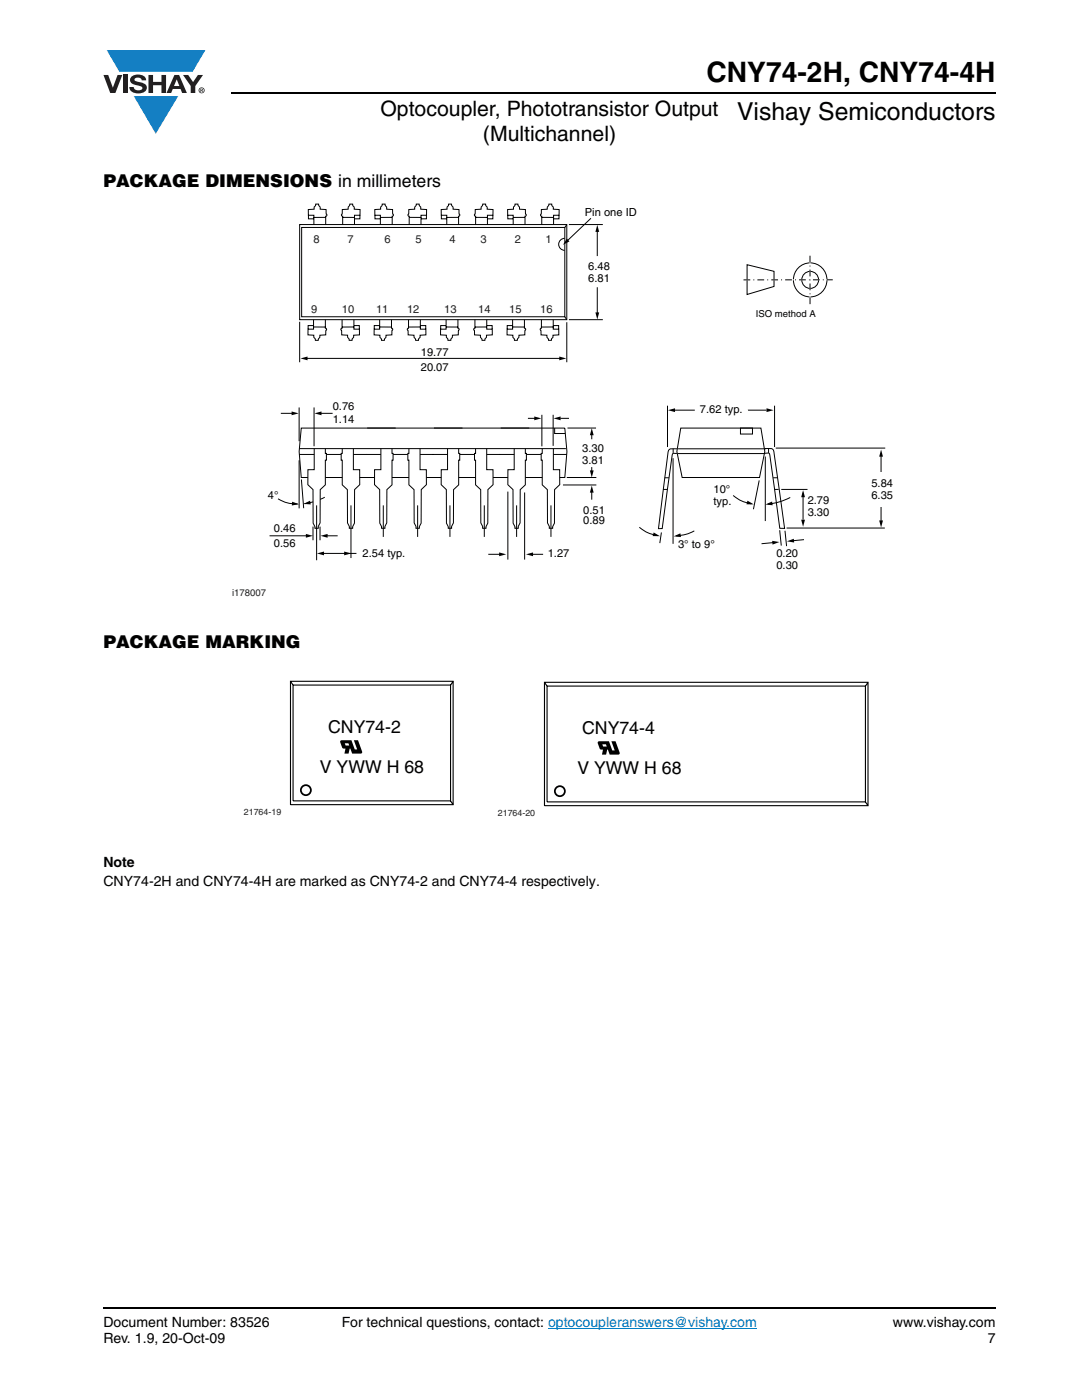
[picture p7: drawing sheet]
<svg xmlns="http://www.w3.org/2000/svg" width="216mm" height="279mm" viewBox="0 0 216 279" stroke-linecap="round" stroke-linejoin="round" font-family="sans-serif">
<g fill="#147fc3">
<path d="M21.3 10h19.7l-2.6 4.4h-3.8h-10.8z"/>
<path d="M26.7 19.2h8.9l-4.5 7.5z"/>
</g>
<g fill="#231f20">
<path d="M20.6 15h1l.9 2.5 1-2.5h.9l-1.4 3.6h-1z"/>
<path d="M24.6 15h.9v3.6h-.9z"/>
<path d="M26.3 15.3a2.1 2.1 0 0 1 2.8 .3l.1 .4h-.9a.79 .79 0 0 0-.7-.5 .79 .79 0 0 0-.8 .4l.3 .3 1 .2a1.08 1.08 0 0 1 1.2 1.1 1.08 1.08 0 0 1-1.1 1.1 1.73 1.73 0 0 1-2.4-1.2h.9a.96 .96 0 0 0 .8 .6 .96 .96 0 0 0 .9-.4 1.31 1.31 0 0 0-1.2-.6 1.03 1.03 0 0 1-1.1-.6 1.03 1.03 0 0 1 .2-1.1z"/>
<path d="M29.6 15h.9v1.3h1.7v-1.3h.9v3.6h-.9v-1.6h-1.7v1.6h-.9z"/>
<path d="M36.5 15h1.1l.9 1.4 1-1.4h1l-1.5 2.2v1.4h-.9v-1.4z"/>
<path d="M35.3 15.8l.5 1.4h-1.1zM34.8 15l-1.6 3.6h1l.3-.8h1.5l.3 .8h1l-1.6-3.6z"/>
<path d="M39.8 18a.46 .46 0 0 1 .9 0 .46 .46 0 0 1-.9 0zM39.6 18a.6 .6 0 0 0 1.2 0 .6 .6 0 0 0-1.2 0z"/>
<path d="M40.1 17.8h.2v.2h-.2zM40 17.7v.7h.1v-.3l.4 .3-.2-.3 .2-.2-.1-.2z"/>
</g>
<path d="M109.3 265.1h41.7" fill="none" stroke="#007ec4" stroke-width=".2"/>
<path d="M46.1 18.6h152.5M20.6 261h178" fill="none" stroke="#000" stroke-width=".36"/>
<path d="M46.3 40.7h131.9v78.7h-131.9z" fill="#fff"/>
<g fill="none" stroke="#000" stroke-width=".2">
<path d="M59.8 44.8l.4 .6M61.5 43v.7h1.1M62.6 45.1v-2.1h-1.1v-1.2h1.2v-.5l.3-.3v-.3h.6v.3l.3 .3v.5h1.2v.8l.1 .2v.2l-.2 .1v2M65 43.4h-2.4M68.4 45.1v-2l-.2-.1-.1-.2 .2-.2v-.8h1.2v-.5l.3-.3v-.3h.6v.3l.3 .3v.5h1.1v1.2h-1.1v2.1M68.4 43.4h2.4M71.8 43v.7h-1M74.8 43v.7h1.1M75.9 45.1v-2.1h-1.1v-1.2h1.2v-.5l.2-.3 .1-.3h.5l.1 .3 .3 .3v.5h1.1v.8l.2 .2v.2l-.2 .1v2M78.2 43.4h-2.4M81.6 45.1v-2l-.2-.1v-.2l.2-.2v-.8h1.1l.1-.5 .2-.3 .1-.3h.5l.1 .3 .3 .3v.5h1.1v1.2h-1.1v2.1M81.7 43.4h2.4"/>
<path d="M85.1 43v.7h-1.1M88.1 43v.7h1M89.1 45.1v-2.1h-1.1v-1.2h1.2v-.5l.3-.3v-.3h.6v.3l.3 .3v.5h1.2v.8l.2 .2-.1 .2-.2 .1v2M91.5 43.4h-2.4M94.9 45.1v-2l-.2-.1v-.2l.1-.2v-.8h1.2v-.5l.3-.3v-.3h.6v.3l.3 .3v.5h1.2v1.2h-1.1v2.1M94.9 43.4h2.4M98.3 43v.7h-1M101.3 43v.7h1.1M102.4 45.1v-2.1h-1.1v-1.2h1.2v-.5l.2-.3 .1-.3h.5l.1 .3 .3 .3v.5h1.1v.8l.2 .2v.2l-.2 .1v2M104.7 43.4h-2.4M108.1 45.1v-2l-.2-.1v-.2l.1-.2v-.8h1.2v-.5l.3-.3v-.3h.6v.3l.3 .3v.5h1.2v1.2h-1.1v2.1M108.1 43.4h2.4"/>
<path d="M111.5 43v.7h-1M113.5 44.8h6.8M119.2 46.1v5M119.2 57.3v5.2M59.8 64.2v8.1M60.2 63.2l-.4 .6M61.2 71.5h50.6M62.5 65.3h2.4M62.5 65h-1v.6M62.6 63.6v2.1h-1.1l-.1 1.1 1.2 .1v.4l.3 .3v.3h.6v-.3l.3-.3v-.4l1.2-.1v-.7l.2-.3-.1-.2-.2-.1v-1.9M68.3 63.6v1.9l-.3 .1v.2l.2 .3v.7l1.2 .1v.4l.2 .3 .1 .3h.6v-.3l.3-.3v-.4l1.1-.1v-1.1h-1.1v-2.1M70.7 65h1v.6"/>
<path d="M70.7 65.3h-2.4M75.7 65.3h2.4M75.7 65h-1v.6M75.8 63.6v2.1h-1.1l-.1 1.1 1.2 .1v.4l.3 .3v.3h.6v-.3l.3-.3v-.4l1.2-.1v-.7l.2-.3-.1-.2-.2-.1v-1.9M81.5 63.6v1.9l-.2 .1v.2l.1 .3v.7l1.2 .1v.4l.3 .3v.3h.6v-.3l.3-.3v-.4l1.2-.1v-1.1h-1.1v-2.1M83.9 65h1.1v.6M83.9 65.3h-2.4M89 65.3h2.4M89 65h-1.1v.6M89 63.6v2.1h-1.1v1.1l1.2 .1v.4l.2 .3 .1 .3h.6v-.3l.3-.3v-.4l1.1-.1 .1-.7 .1-.3v-.2l-.2-.1v-1.9M94.8 63.6v1.9l-.3 .1v.2l.2 .3v.7l1.2 .1v.4l.2 .3 .1 .3h.6v-.3l.3-.3v-.4l1.1-.1v-1.1h-1.1v-2.1M97.2 65h1v.6"/>
<path d="M97.2 65.3h-2.4M102.2 65.3h2.4M102.3 65h-1.1v.6M102.3 63.6v2.1h-1.1v1.1l1.1 .1v.4l.3 .3 .1 .3h.5l.1-.3 .2-.3v-.4l1.2-.1v-.7l.2-.3v-.2l-.3-.1v-1.9M108 63.6v1.9l-.2 .1v.2l.1 .3 .1 .7 1.1 .1v.4l.3 .3 .1 .3h.5l.1-.3 .2-.3v-.4l1.2-.1v-1.1h-1.1v-2.1M110.4 65h1.1v.6M110.4 65.3h-2.4M113.1 64.3v8M113.5 63.8h6.8M55.5 99.5l1.6 .8 2.3 .3M56 82.5h2.4M59.7 81.3v6.8"/>
<path d="M59.7 91.9v9.6M59.7 90.7h13.4M60.1 85.4h52.6l.4 4.7-.4 5.2h-52.6l-.4-5.2zM60.1 95.7l.5 5.7M62.7 81.3v7.8M63.9 82.5h2.5M73.1 95.3h5.9M73.3 85.4h5.7M132.3 97.7h.9M132.6 95.3h.9M133.2 81v8.2M134.3 91.4v17.1"/>
<path d="M134.6 81.9h18.3M135.1 89.6h-.6a.87 .87 0 0 0-1.2 1l-1.9 14.9h.7l2-14.7a.7 .7 0 0 1 1-.3M135.2 90.5h17.5M135.3 89.6h17.5M135.8 85.4h16l.8 4.7-1.1 5.2h-15.4l-1-5.2zM146.3 98.9l1.5 1 2.1 .7M147.8 85.4h2.3v1.2h-2.3zM151.5 95.9l-1.2 5.7M152.6 89.5h.7a.87 .87 0 0 1 1.2 1l2.1 15-1-.1-2-14.6a.7 .7 0 0 0-.9-.4M152.7 91.1v12.9M154.3 95.3h.8M154.5 97.7h.9"/>
<path d="M154.6 81v8.2M155.9 97.7h5.2M157.7 99.3l-1.9 .8-2.6 .5M160.2 98.3v5.4M53.8 106.9h7.4M62.5 105.1v2.7M63.9 105.1v2.7M64.5 110.4h6.6M65.1 106.9h2.3M127.6 105.2l1.4 1 2.2 .7M132 106.3l-.3 2.1M138.5 105.9l-1.6 .7-2 .3"/>
<path d="M154.3 108.3l-2.3 .2M155.6 105.8l.3 3.1M156.6 105.9l.4 3.1M157 105.4h19.6M160.4 107.7l-2.3 .2"/>
</g>
<g fill="#000">
<path d="M119.2 44.9l.4 1.4h-.8zM60 71.5l1.4-.3v.7zM111.6 71.2l1.4 .3-1.4 .4zM118.8 62.3h.8l-.4 1.5zM58.2 82.1l1.4 .4-1.4 .4zM62.7 82.5l1.5-.4v.8zM133.3 81.9l1.4-.4v.7zM152.9 81.5l1.5 .4-1.5 .3zM160.2 97.8l.4 1.4h-.7zM58.3 100.1l1.4 .5-1.5 .3zM61 106.6l1.4 .3-1.4 .4zM60.6 100.6l1.3-.7 .1 .8z"/>
<path d="M63.2 110.5l1.5-.4v.7zM64 106.9l1.4-.3v.7zM68.7 110.1l1.4 .4-1.4 .3zM130.4 106.3l1.3 .7h-1.5zM134.4 107l1.4-.6 .1 .8zM149.1 99.9l1.3 .8-1.5-.1zM154.1 107.9l1.4 .3-1.3 .5zM152.7 100.7l1.4-.6 .1 .7zM157 108l1.4-.5 .1 .8zM159.9 103.7h.7l-.4 1.4z"/>
</g>
<path d="M59.8 44.8h53.3v19h-53.3z" fill="#fff"/>
<g fill="none" stroke="#000" stroke-width=".2">
<path d="M59.8 44.8h53.3v19h-53.3zM60.2 45.4h52.5v17.8h-52.5zM112.7 47.6a1.2 1.2 0 0 0-1.2 1.2 1.2 1.2 0 0 0 1.2 1.2M113.1 44.8l-.4 .6M117.9 43.6l-4.7 4.4M112.7 63.2l.4 .6M64.8 99.2l-2.1 .9-2 .4M73 90.7h40.1M86.6 85.4h5.7M99.8 95.3h5.9M99.9 85.4h5.7M103.2 94.8v1.8"/>
<path d="M110.7 85.4v1.1h2.1M112.3 96.8h6.7M113.1 95.3h5.9M113.2 85.4h5.7M118.1 86.7v1M118.1 93.2v.9M118.1 98.1v1.6M134.3 89.5v.9M153.4 89.5v.9"/>
</g>
<path d="M113.1 47.6l.5 .6-1.3 .7zM118.1 96.9l.4 1.4h-.8zM118.1 85.4l.4 1.5h-.8zM117.7 93.9h.8l-.4 1.4z" fill="#000"/>
<path d="M108.2 89.5h2.2v4.2h1.3v3l-1 1-.1 6.7-.3 .7v.3h-.7v-.3l-.4-.7v-6.7l-1-.9v-5h-.2v-1.3h.2z" fill="#fff"/>
<path d="M108.2 89.5v1h-.2v1.3h.2v5l1 .9v6.7l.4 .7v.3h.7v-.3l.3-.7 .1-6.7 1-1v-3h-1.3v-4.2M109.9 100.9v6.2" fill="none" stroke="#000" stroke-width=".2"/>
<path d="M102.6 89.5h2.2v1h.2v1.3h-.2v5l-1 .9v6.7l-.4 .7v.3h-.7v-.3l-.3-.7v-6.7l-1.1-1v-3h1.3z" fill="#fff"/>
<path d="M102.6 89.5v4.2h-1.3v3l1.1 1v6.7l.3 .7v.3h.7v-.3l.4-.7v-6.7l1-.9v-5h.2v-1.3h-.2v-1M103.1 100.9v6.2" fill="none" stroke="#000" stroke-width=".2"/>
<path d="M94.9 89.5h2.2v4.2h1.3v3l-1 1-.1 6.7-.3 .7v.3h-.7v-.3l-.4-.7v-6.7l-1-.9v-5h-.2v-1.3h.2z" fill="#fff"/>
<path d="M94.9 89.5v1h-.2v1.3h.2v5l1 .9v6.7l.4 .7v.3h.7v-.3l.3-.7 .1-6.7 1-1v-3h-1.3v-4.2M96.6 100.9v6.2" fill="none" stroke="#000" stroke-width=".2"/>
<path d="M89.3 89.5h2.2v1h.2v1.3h-.2v5l-1 .9v6.7l-.4 .7v.3h-.7v-.3l-.3-.7v-6.7l-1.1-1v-3h1.3z" fill="#fff"/>
<path d="M89.3 89.5v4.2h-1.3v3l1.1 1v6.7l.3 .7v.3h.7v-.3l.4-.7v-6.7l1-.9v-5h.2v-1.3h-.2v-1M89.8 100.9v6.2" fill="none" stroke="#000" stroke-width=".2"/>
<path d="M81.6 89.5h2.2v4.2h1.3v3l-1 1-.1 6.7-.3 .7v.3h-.7v-.3l-.4-.7v-6.7l-1-.9v-5h-.2v-1.3h.2z" fill="#fff"/>
<path d="M81.6 89.5v1h-.2v1.3h.2v5l1 .9v6.7l.4 .7v.3h.7v-.3l.3-.7 .1-6.7 1-1v-3h-1.3v-4.2M83.3 100.9v6.2" fill="none" stroke="#000" stroke-width=".2"/>
<path d="M76 89.5h2.2v1h.2v1.3h-.2v5l-1 .9v6.7l-.4 .7v.3h-.7v-.3l-.3-.7v-6.7l-1.1-1v-3h1.3z" fill="#fff"/>
<path d="M76 89.5v4.2h-1.3v3l1.1 1v6.7l.3 .7v.3h.7v-.3l.4-.7v-6.7l1-.9v-5h.2v-1.3h-.2v-1M76.5 100.9v6.2" fill="none" stroke="#000" stroke-width=".2"/>
<path d="M68.3 89.5h2.2v4.2h1.3v3l-1 1-.1 6.7-.3 .7v.3h-.7v-.3l-.4-.7v-6.7l-1-.9v-5h-.2v-1.3h.2z" fill="#fff"/>
<path d="M68.3 89.5v1h-.2v1.3h.2v5l1 .9v6.7l.4 .7v.3h.7v-.3l.3-.7 .1-6.7 1-1v-3h-1.3v-4.2M70 100.9v10.5" fill="none" stroke="#000" stroke-width=".2"/>
<path d="M62.7 89.5h2.2v1h.2v1.3h-.2v5l-1 .9v6.7l-.4 .7v.3h-.7v-.3l-.3-.7v-6.7l-1.1-1v-3h1.3z" fill="#fff"/>
<path d="M59.7 89.5h53.2M62.7 89.5v4.2h-1.3v3l1.1 1v6.7l.3 .7v.3h.7v-.3l.4-.7v-6.7l1-.9v-5h.2v-1.3h-.2v-1M105.3 83.5h1.5M108.1 82.8v6.3M110.4 82.8v6.2M111.8 83.5h1.7M154.8 89.4h21.8M175.8 90.6v13.5M63.2 100.9v10.9" fill="none" stroke="#000" stroke-width=".2"/>
<path d="M106.6 83.1l1.4 .4-1.4 .4zM110.5 83.5l1.4-.4v.8zM175.8 89.7l.4 1.4h-.8zM175.4 103.9h.8l-.4 1.4z" fill="#000"/>
<g fill="#fff">
<path d="M138.6 81.5h10.6l.2 .9h-10.8z"/>
<path d="M175.2 94.2h1v6.9h-1z"/>
</g>
<path d="M101.3 98.1v13.6M104.7 98.3v13.4M97.4 110.6h2.3M106.1 110.6h2.3" fill="none" stroke="#000" stroke-width=".2"/>
<path d="M99.6 110.2l1.4 .4-1.4 .4zM104.9 110.6l1.5-.4v.8z" fill="#000"/>
<path d="M149.1 52.8l5.3 1.4v3l-5.3 1.6z" fill="#fff"/>
<path d="M149.1 52.8l5.3 1.4v3l-5.3 1.6z" fill="none" stroke="#000" stroke-width=".2"/>
<circle cx="161.6" cy="55.9" r="3.4" fill="#fff"/>
<circle cx="161.6" cy="55.9" r="3.4" fill="none" stroke="#000" stroke-width=".2"/>
<circle cx="161.7" cy="55.9" r="1.69" fill="#fff"/>
<circle cx="161.7" cy="55.9" r="1.69" fill="none" stroke="#000" stroke-width=".2"/>
<path d="M148.4 55.9l17.8-.1z" fill="#fff"/>
<path d="M148.4 55.9l17.8-.1" fill="none" stroke="#000" stroke-width=".2" stroke-dasharray="1.4 .6 .2 .6" stroke-linecap="butt"/>
<path d="M161.6 50.7v10z" fill="#fff"/>
<path d="M161.6 60.7v-10" fill="none" stroke="#000" stroke-width=".2" stroke-dasharray="1.4 .6 .2 .6" stroke-linecap="butt"/>
<path d="M48.7 135.8h41.8v27.3h-41.8z" fill="#fff"/>
<path d="M58 136h32.4v24.6h-32.4zM58 136l.5 .7M58.5 136.7h31.4v23.1h-31.4zM90.4 136l-.5 .7M89.9 159.8l.5 .8" fill="none" stroke="#000" stroke-width=".22"/>
<circle cx="61" cy="157.7" r="1" fill="#fff"/>
<circle cx="61" cy="157.7" r="1" fill="none" stroke="#000" stroke-width=".35"/>
<path d="M68.8 148.3h.7l.2 .5h-.7zM67.9 147.9v.2l.4 1.1 .6 .2-.2 1h.9l.2-1h.1l.4 1h1.7l.2-.1 .1-.3-.9-2.3h-.8l.7 1.9h-.5l-.7-1.9h-1.9z" fill="#000"/>
<path d="M99.4 136.1h73.9v27.2h-73.9z" fill="#fff"/>
<path d="M108.6 136.2h64.6v24.6h-64.6zM108.7 136.2l.4 .7M109.2 136.9h63.5v23.1h-63.5zM173.2 136.2l-.5 .7M172.7 160l.5 .8" fill="none" stroke="#000" stroke-width=".22"/>
<circle cx="111.7" cy="157.9" r="1" fill="#fff"/>
<circle cx="111.7" cy="157.9" r="1" fill="none" stroke="#000" stroke-width=".35"/>
<path d="M120.2 148.5h.7l.2 .5h-.8zM119.3 148.1v.2l.4 1.1 .6 .2-.2 1h.8l.3-1h.1l.4 1h1.7l.2-.1v-.3l-.8-2.3h-.8l.7 1.9h-.5l-.7-1.9h-1.9z" fill="#000"/>
<text font-size="5.6" x="141" y="16.4">CNY74-2H, CNY74-4H</text>
<text font-size="4.9" x="147.1" y="24">Vishay Semiconductors</text>
<g font-size="4.2">
<text x="75.9" y="23.1">Optocoupler, Phototransistor Output</text>
<text x="96.4" y="28.1">(Multichannel)</text>
</g>
<g font-size="3.5">
<text x="20.6" y="37.3">PACKAGE DIMENSIONS in millimeters</text>
<text x="20.6" y="129.2">PACKAGE MARKING</text>
<text x="65.5" y="146.3">CNY74-2</text>
<text x="116.2" y="146.5">CNY74-4</text>
<text x="63.8" y="154.3">V YWW H 68</text>
<text x="115.2" y="154.5">V YWW H 68</text>
</g>
<g font-size="2.8">
<text x="20.6" y="173">Note</text>
<text x="20.6" y="176.8">CNY74-2H and CNY74-4H are marked as CNY74-2 and CNY74-4 respectively.</text>
<text x="20.6" y="264.9">Document Number: 83526</text>
<text x="20.6" y="268.1">Rev. 1.9, 20-Oct-09</text>
<text x="68.2" y="264.9">For technical questions, contact: optocoupleranswers@vishay.com</text>
<text x="178.2" y="264.9">www.vishay.com</text>
<text x="197.1" y="268.1">7</text>
</g>
<g font-size="2.2">
<text x="116.7" y="43.2">Pin one ID</text>
<text x="117.4" y="53.8">6.48</text>
<text x="117.4" y="56.2">6.81</text>
<text x="84" y="71">19.77</text>
<text x="84" y="74">20.07</text>
<text x="66.4" y="81.8">0.76</text>
<text x="139.7" y="82.4">7.62 typ.</text>
<text x="66.4" y="84.5">1.14</text>
<text x="116.2" y="90.2">3.30</text>
<text x="116.2" y="92.5">3.81</text>
<text x="53.4" y="99.6">4°</text>
<text x="142.4" y="98.4">10°</text>
<text x="142.4" y="100.7">typ.</text>
<text x="161.2" y="100.5">2.79</text>
<text x="173.9" y="97.2">5.</text>
<text x="173.9" y="99.6">6.35</text>
<text x="175.7" y="97.2">84</text>
<text x="54.7" y="106.3">0.46</text>
<text x="116.4" y="102.5">0.51</text>
<text x="116.4" y="104.6">0.89</text>
<text x="161.2" y="102.9">3.30</text>
<text x="54.7" y="109.3">0.56</text>
<text x="72.3" y="111.1">2.54 typ.</text>
<text x="109.3" y="111.2">1.27</text>
<text x="135.3" y="109.5">3° to 9°</text>
<text x="154.9" y="111.1">0.20</text>
<text x="154.9" y="113.5">0.30</text>
</g>
<g font-size="2.2" fill="#231f20">
<text x="62.5" y="48.6">8</text>
<text x="69.3" y="48.6">7</text>
<text x="76.7" y="48.6">6</text>
<text x="82.9" y="48.6">5</text>
<text x="89.7" y="48.6">4</text>
<text x="95.9" y="48.6">3</text>
<text x="102.7" y="48.6">2</text>
<text x="108.9" y="48.6">1</text>
<text x="62.1" y="62.4">9</text>
<text x="68.2" y="62.4">10</text>
<text x="75" y="62.4">11</text>
<text x="81.2" y="62.4">12</text>
<text x="88.6" y="62.4">13</text>
<text x="95.4" y="62.4">14</text>
<text x="101.6" y="62.4">15</text>
<text x="107.8" y="62.4">16</text>
</g>
<text font-size="1.9" x="150.8" y="63.3">ISO method A</text>
<text font-size="1.9" fill="#231f20" x="46.3" y="119">i178007</text>
<g font-size="1.8" fill="#231f20">
<text x="48.7" y="162.7">21764-19</text>
<text x="99.3" y="162.9">21764-20</text>
</g>
</svg>
